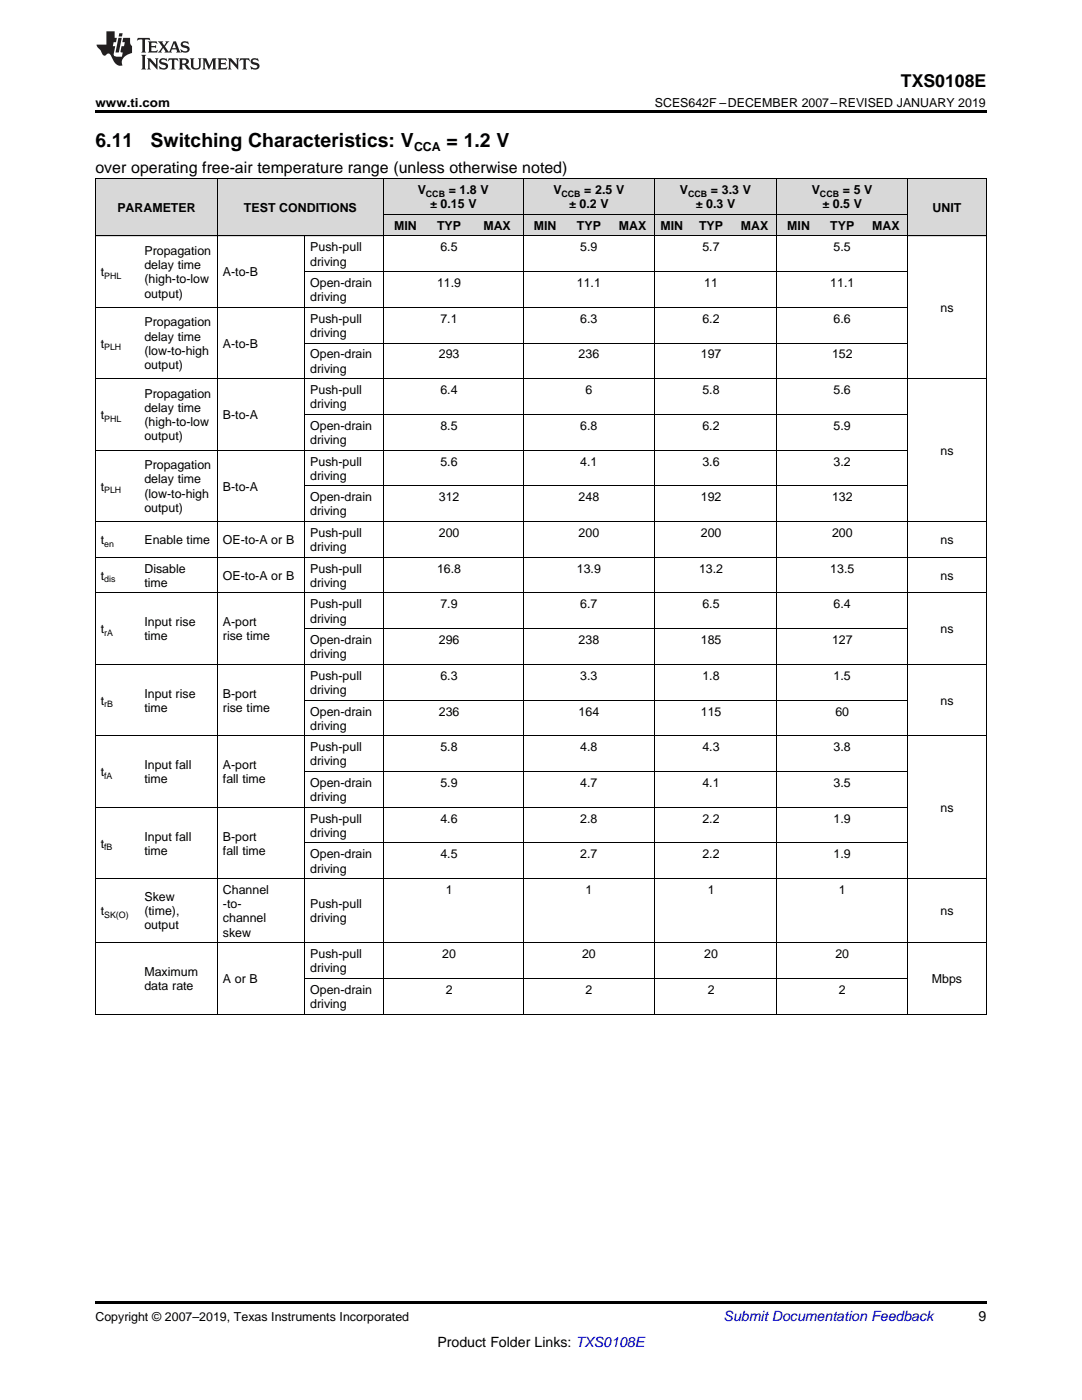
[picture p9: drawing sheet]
<svg xmlns="http://www.w3.org/2000/svg" width="216mm" height="279mm" viewBox="0 0 216 279" stroke-linecap="round" stroke-linejoin="round" font-family="sans-serif">
<g fill="#d8d8d8">
<path d="M19 35.7h8.8v11.4h-8.8z"/>
<path d="M27.8 35.7h15.6v11.4h-15.6z"/>
<path d="M43.4 35.7h5.2v11.4h-5.2z"/>
<path d="M48.6 35.7h12.3v11.4h-12.3z"/>
<path d="M60.9 35.7h15.7v11.4h-15.7z"/>
<path d="M181.2 35.7h15.6v11.4h-15.6z"/>
<path d="M76.6 42.8h8.7v4.3h-8.7z"/>
<path d="M85.3 42.8h8.7v4.3h-8.7z"/>
<path d="M94 42.8h10.5v4.3h-10.5z"/>
<path d="M104.5 42.8h8.7v4.3h-8.7z"/>
<path d="M113.2 42.8h8.7v4.3h-8.7z"/>
<path d="M121.9 42.8h8.7v4.3h-8.7z"/>
<path d="M130.6 42.8h6.9v4.3h-6.9z"/>
<path d="M137.5 42.8h8.8v4.3h-8.8z"/>
<path d="M146.3 42.8h8.7v4.3h-8.7z"/>
<path d="M155 42.8h8.7v4.3h-8.7z"/>
<path d="M163.7 42.8h8.7v4.3h-8.7z"/>
<path d="M172.4 42.8h8.8v4.3h-8.8z"/>
<path d="M76.6 35.7h8.7v7.1h-8.7z"/>
<path d="M85.3 35.7h8.7v7.1h-8.7z"/>
<path d="M94 35.7h10.5v7.1h-10.5z"/>
<path d="M104.5 35.7h8.7v7.1h-8.7z"/>
<path d="M113.2 35.7h8.7v7.1h-8.7z"/>
<path d="M121.9 35.7h8.7v7.1h-8.7z"/>
<path d="M130.6 35.7h6.9v7.1h-6.9z"/>
<path d="M137.5 35.7h8.8v7.1h-8.8z"/>
<path d="M146.3 35.7h8.7v7.1h-8.7z"/>
<path d="M155 35.7h8.7v7.1h-8.7z"/>
<path d="M163.7 35.7h8.7v7.1h-8.7z"/>
<path d="M172.4 35.7h8.8v7.1h-8.8z"/>
</g>
<g fill="#000">
<path d="M19 22h177.8v.5h-177.8zM19 202.4h.2zM43.3 202.4h.1zM48.5 202.4h.1zM60.7 202.4h.2zM76.4 202.4h.2zM85.2 202.4h.1zM93.9 202.4h.1zM104.4 202.4h.1zM121.8 202.4h.1zM130.5 202.4h.1zM137.4 202.4h.1z"/>
<path d="M146.2 202.4h.1zM154.9 202.4h.1zM163.6 202.4h.1zM172.3 202.4h.1zM181 202.4h.2zM196.7 202.4h.1zM19 259.7h177.8v.5h-177.8z"/>
</g>
<g fill="none" stroke="#000" stroke-width=".2">
<path d="M19 35.6h177.8M19.1 35.7v166.7M43.4 35.7v166.7M76.5 35.7v166.7M104.4 35.7v166.7M130.5 35.7v166.7M155 35.7v166.7M181.1 35.7v166.7M196.8 35.7v166.7M19 47.1h177.8M60.8 47.1v155.3M60.9 54.2h120.3"/>
<path d="M76.6 42.8h104.6M19 75.6h177.8M19 61.3h162.2M60.9 68.5h120.3M19 89.8h162.2M60.9 97h120.3M60.9 82.7h120.3M19 118.3h177.8M19 111.2h177.8M19 104.1h177.8M19 132.6h177.8M60.9 139.7h120.3"/>
<path d="M60.9 125.5h120.3M19 146.8h177.8M60.9 154h120.3M19 175.3h177.8M19 161.1h162.2M60.9 168.2h120.3M19 188.1h177.8M60.9 195.2h120.3M19 202.4h177.8"/>
</g>
<g fill="#231f20">
<path d="M27.5 7.6l-.1 .5 .4-.2h.6v.1v2.1l-.2 .4h1l-.3-.4v-2.1l.1-.1h.5l.5 .2-.2-.5zM29.5 8.3l.2 .3v1.5l-.2 .4h1.8l.2-.6a1.04 1.04 0 0 1-1.3 .2v-.7h.6l.3 .2v-.6l-.3 .2h-.6v-.6l.8-.1 .4 .3-.2-.5zM31.5 8.3l.9 1.1-.9 1.1h.8l-.2-.2 .5-.7 .4 .7-.2 .2h1.5l-.1-.2 .1-.4h.9l.1 .4-.2 .2h1l-.3-.3-.7-1.9h-.5l-.9 2-.8-1 .9-1h-.8l.1 .3-.3 .5-.4-.6 .2-.2zM34.7 8.6l.4 1h-.7zM36.3 8.4a.63 .63 0 0 0-.2 .7 .63 .63 0 0 0 .6 .4l.6 .2 .1 .2a.75 .75 0 0 1-.7 .4 .75 .75 0 0 1-.6-.5l.1 .7 .1-.1a1.11 1.11 0 0 0 1.5-.6 1.13 1.13 0 0 0-1.2-.8l-.1-.4a1.04 1.04 0 0 1 1.2 .2l-.2-.5-.1 .1-.5-.2zM28.2 10.9l.2 .4v2.2l-.2 .4h1l-.3-.4v-2.2l.3-.4zM29.3 11.6l.3 .4v1.5l-.3 .4h.8l-.2-.4v-1.3l1.5 1.7v-1.9l.2-.4h-.7l.2 .4v.9l-1.1-1.3zM32 11.8a.62 .62 0 0 0-.2 .7 .62 .62 0 0 0 .6 .4l.6 .1 .1 .3a.76 .76 0 0 1-.7 .3 .76 .76 0 0 1-.6-.4l.1 .7 .1-.1a1.11 1.11 0 0 0 1.5-.6 1.13 1.13 0 0 0-1.2-.8l-.1-.4a1.04 1.04 0 0 1 1.2 .2l-.2-.6-.1 .1-.5-.1zM33.7 11.6l-.2 .6a.61 .61 0 0 1 .8-.3v1.6l-.2 .4h.9l-.2-.4v-1.6a.63 .63 0 0 1 .8 .3l-.2-.6zM35.6 11.6l.3 .4v1.5l-.3 .4h1l-.2-.2v-.8l.5 .2a.76 .76 0 0 0 1.2 .7l-1-1a.58 .58 0 0 0 .6-.5 .58 .58 0 0 0-.5-.6zM36.4 11.9h.1a.45 .45 0 0 1 .5 .1 .45 .45 0 0 1 .1 .5l-.7 .2zM37.9 11.6l.2 .2a2.17 2.17 0 0 0 .3 1.9 .99 .99 0 0 0 1.6-.6v-1.1l.2-.4h-.7l.2 .2a1.92 1.92 0 0 1-.2 1.8 .6 .6 0 0 1-.9-.5v-1.1l.2-.4zM40.4 11.6l.2 .4v1.5l-.2 .4h.7l-.2-.4v-1.4l.8 1.8 .8-1.8v1.4l-.2 .4h.9l-.2-.4v-1.5l.2-.4h-.8l-.6 1.5-.6-1.5zM43.4 11.6l.2 .4v1.5l-.2 .4h1.8l.2-.6a1.04 1.04 0 0 1-1.3 .1v-.6h.5l.4 .2v-.6l-.4 .2h-.5v-.7h.8l.3 .3-.1-.6zM45.5 11.6l.2 .4v1.5l-.2 .4h.7l-.2-.4v-1.3l1.5 1.7v-1.9l.2-.4h-.7l.2 .4v.9l-1.1-1.3zM47.9 11.6l-.1 .6a.61 .61 0 0 1 .8-.3v1.6l-.3 .4h1l-.3-.4 .1-1.6a.63 .63 0 0 1 .7 .3l-.1-.6zM50.2 11.8a.62 .62 0 0 0-.2 .7 .62 .62 0 0 0 .6 .4l.6 .1 .2 .3a.76 .76 0 0 1-.8 .3 .76 .76 0 0 1-.6-.4l.1 .7 .2-.1a1.11 1.11 0 0 0 1.5-.6 1.13 1.13 0 0 0-1.3-.8l-.1-.4a1.04 1.04 0 0 1 1.2 .2l-.1-.6-.2 .1-.5-.1z"/>
<path d="M21.2 6.3v2.6h-1.9l.1 .4 .7 .9a.91 .91 0 0 0 1 .8 .56 .56 0 0 1 .5-.3 .56 .56 0 0 1 .5 .3l.4 .8a1.53 1.53 0 0 0 1.9 1.2 1.54 1.54 0 0 1 1-2.1l.9-.3v-1.4a1.52 1.52 0 0 1-.3-1.6h-1.4l-.2 .8h.5l-.2 .8h-.4l-.2 1v.2l.4 .1-.2 .8a1.93 1.93 0 0 1-1.6-.3l.3-1.8h-.5l.2-.8h.4l.2-.8h-.4v-1.3zM23.6 7.6l-.6 2.9h.7l.6-2.9zM23.8 6.6l-.1 .7h.6l.2-.7z"/>
</g>
<g font-size="3.9">
<text x="19" y="29.3">6.11</text>
<text x="30.1" y="29.3">Switching Characteristics: V</text>
<text x="89.1" y="29.3">= 1.2 V</text>
</g>
<text font-size="3.5" x="179.8" y="17.3">TXS0108E</text>
<text font-size="3.2" x="19" y="34.4">over operating free-air temperature range (unless otherwise noted)</text>
<text font-size="2.8" fill="#0000c8" x="144.4" y="263.6">Submit Documentation Feedback</text>
<g font-size="2.8">
<text x="195.3" y="263.6">9</text>
<text x="87.3" y="268.9">Product Folder Links: TXS0108E</text>
</g>
<g font-size="2.5">
<text x="19" y="21.4">www.ti.com</text>
<text x="130.7" y="21.4">SCES642F –DECEMBER 2007–REVISED JANUARY 2019</text>
<text x="82.6" y="30.1">CCA</text>
<text x="83.4" y="38.7">V</text>
<text x="85.8" y="41.6">± 0.15 V</text>
<text x="89.5" y="38.7">= 1.8 V</text>
<text x="110.4" y="38.7">V</text>
<text x="113.6" y="41.6">± 0.2 V</text>
<text x="116.6" y="38.7">= 2.5</text>
<text x="122.9" y="38.7">V</text>
<text x="135.7" y="38.7">V</text>
<text x="138.8" y="41.6">± 0.3 V</text>
<text x="141.9" y="38.7">= 3.3 V</text>
<text x="162" y="38.7">V</text>
<text x="164.1" y="41.6">± 0.5 V</text>
<text x="168.2" y="38.7">= 5</text>
<text x="172.5" y="38.7">V</text>
<text x="23.4" y="42.3">PARAMETER</text>
<text x="48.7" y="42.3">TEST CONDITIONS</text>
<text x="78.6" y="45.9">MIN</text>
<text x="87.2" y="45.9">TYP</text>
<text x="96.4" y="45.9">MAX</text>
<text x="106.5" y="45.9">MIN</text>
<text x="115.1" y="45.9">TYP</text>
<text x="123.5" y="45.9">MAX</text>
<text x="131.8" y="45.9">MIN</text>
<text x="139.5" y="45.9">TYP</text>
<text x="147.8" y="45.9">MAX</text>
<text x="157.1" y="45.9">MIN</text>
<text x="165.7" y="45.9">TYP</text>
<text x="174" y="45.9">MAX</text>
<text x="186.1" y="42.3">UNIT</text>
<text x="28.8" y="50.9">Propagation</text>
<text x="28.8" y="53.7">delay time</text>
<text x="61.9" y="50.2">Push-pull</text>
<text x="61.9" y="53">driving</text>
<text x="87.9" y="50.2">6.5</text>
<text x="115.8" y="50.2">5.9</text>
<text x="140.2" y="50.2">5.7</text>
<text x="166.3" y="50.2">5.5</text>
<text x="20.1" y="55.1">t</text>
<text x="28.8" y="56.6">(high-to-low</text>
<text x="28.8" y="59.4">output)</text>
<text x="44.5" y="55.1">A-to-B</text>
<text x="61.9" y="57.3">Open-drain</text>
<text x="87.2" y="57.3">11.9</text>
<text x="115.1" y="57.3">11.1</text>
<text x="140.5" y="57.3">11</text>
<text x="165.7" y="57.3">11.1</text>
<text x="28.8" y="65.2">Propagation</text>
<text x="61.9" y="60.1">driving</text>
<text x="61.9" y="64.4">Push-pull</text>
<text x="87.9" y="64.4">7.1</text>
<text x="115.8" y="64.4">6.3</text>
<text x="140.2" y="64.4">6.2</text>
<text x="166.3" y="64.4">6.6</text>
<text x="187.7" y="62.3">ns</text>
<text x="20.1" y="69.4">t</text>
<text x="28.8" y="68">delay time</text>
<text x="28.8" y="70.8">(low-to-high</text>
<text x="44.5" y="69.4">A-to-B</text>
<text x="61.9" y="67.2">driving</text>
<text x="61.9" y="71.5">Open-drain</text>
<text x="87.6" y="71.5">293</text>
<text x="115.5" y="71.5">236</text>
<text x="139.8" y="71.5">197</text>
<text x="166" y="71.5">152</text>
<text x="28.8" y="73.6">output)</text>
<text x="61.9" y="74.4">driving</text>
<text x="20.1" y="83.6">t</text>
<text x="28.8" y="79.4">Propagation</text>
<text x="28.8" y="82.2">delay time</text>
<text x="44.5" y="83.6">B-to-A</text>
<text x="61.9" y="78.7">Push-pull</text>
<text x="61.9" y="81.5">driving</text>
<text x="87.9" y="78.7">6.4</text>
<text x="116.8" y="78.7">6</text>
<text x="140.2" y="78.7">5.8</text>
<text x="166.3" y="78.7">5.6</text>
<text x="28.8" y="85.1">(high-to-low</text>
<text x="28.8" y="87.9">output)</text>
<text x="61.9" y="85.8">Open-drain</text>
<text x="61.9" y="88.6">driving</text>
<text x="87.9" y="85.8">8.5</text>
<text x="115.8" y="85.8">6.8</text>
<text x="140.2" y="85.8">6.2</text>
<text x="166.3" y="85.8">5.9</text>
<text x="28.8" y="93.7">Propagation</text>
<text x="61.9" y="92.9">Push-pull</text>
<text x="61.9" y="95.7">driving</text>
<text x="87.9" y="92.9">5.6</text>
<text x="115.8" y="92.9">4.1</text>
<text x="140.2" y="92.9">3.6</text>
<text x="166.3" y="92.9">3.2</text>
<text x="187.7" y="90.8">ns</text>
<text x="20.1" y="97.9">t</text>
<text x="28.8" y="96.5">delay time</text>
<text x="28.8" y="99.3">(low-to-high</text>
<text x="44.5" y="97.9">B-to-A</text>
<text x="61.9" y="100">Open-drain</text>
<text x="87.6" y="100">312</text>
<text x="115.5" y="100">248</text>
<text x="139.8" y="100">192</text>
<text x="166" y="100">132</text>
<text x="28.8" y="102.1">output)</text>
<text x="61.9" y="102.9">driving</text>
<text x="61.9" y="107.2">Push-pull</text>
<text x="87.6" y="107.2">200</text>
<text x="115.5" y="107.2">200</text>
<text x="139.8" y="107.2">200</text>
<text x="166" y="107.2">200</text>
<text x="20.1" y="108.6">t</text>
<text x="28.8" y="108.6">Enable time</text>
<text x="44.5" y="108.6">OE-to-A or B</text>
<text x="61.9" y="110">driving</text>
<text x="187.7" y="108.6">ns</text>
<text x="20.1" y="115.7">t</text>
<text x="28.8" y="114.3">Disable</text>
<text x="28.8" y="117.1">time</text>
<text x="44.5" y="115.7">OE-to-A or B</text>
<text x="61.9" y="114.3">Push-pull</text>
<text x="61.9" y="117.1">driving</text>
<text x="87.2" y="114.3">16.8</text>
<text x="115.1" y="114.3">13.9</text>
<text x="139.5" y="114.3">13.2</text>
<text x="165.7" y="114.3">13.5</text>
<text x="187.7" y="115.7">ns</text>
<text x="28.8" y="125">Input rise</text>
<text x="44.5" y="125">A-port</text>
<text x="61.9" y="121.4">Push-pull</text>
<text x="61.9" y="124.2">driving</text>
<text x="87.9" y="121.4">7.9</text>
<text x="115.8" y="121.4">6.7</text>
<text x="140.2" y="121.4">6.5</text>
<text x="166.3" y="121.4">6.4</text>
<text x="20.1" y="126.4">t</text>
<text x="28.8" y="127.8">time</text>
<text x="44.5" y="127.8">rise time</text>
<text x="61.9" y="128.6">Open-drain</text>
<text x="61.9" y="131.4">driving</text>
<text x="87.6" y="128.6">296</text>
<text x="115.5" y="128.6">238</text>
<text x="139.8" y="128.6">185</text>
<text x="166" y="128.6">127</text>
<text x="187.7" y="126.4">ns</text>
<text x="61.9" y="135.7">Push-pull</text>
<text x="87.9" y="135.7">6.3</text>
<text x="115.8" y="135.7">3.3</text>
<text x="140.2" y="135.7">1.8</text>
<text x="166.3" y="135.7">1.5</text>
<text x="20.1" y="140.7">t</text>
<text x="28.8" y="139.2">Input rise</text>
<text x="28.8" y="142.1">time</text>
<text x="44.5" y="139.2">B-port</text>
<text x="44.5" y="142.1">rise time</text>
<text x="61.9" y="138.5">driving</text>
<text x="61.9" y="142.8">Open-drain</text>
<text x="87.6" y="142.8">236</text>
<text x="115.5" y="142.8">164</text>
<text x="139.8" y="142.8">115</text>
<text x="166.7" y="142.8">60</text>
<text x="187.7" y="140.7">ns</text>
<text x="61.9" y="145.6">driving</text>
<text x="61.9" y="149.9">Push-pull</text>
<text x="87.9" y="149.9">5.8</text>
<text x="115.8" y="149.9">4.8</text>
<text x="140.2" y="149.9">4.3</text>
<text x="166.3" y="149.9">3.8</text>
<text x="20.1" y="154.9">t</text>
<text x="28.8" y="153.5">Input fall</text>
<text x="44.5" y="153.5">A-port</text>
<text x="61.9" y="152.8">driving</text>
<text x="28.8" y="156.3">time</text>
<text x="44.5" y="156.3">fall time</text>
<text x="61.9" y="157.1">Open-drain</text>
<text x="61.9" y="159.9">driving</text>
<text x="87.9" y="157.1">5.9</text>
<text x="115.8" y="157.1">4.7</text>
<text x="140.2" y="157.1">4.1</text>
<text x="166.3" y="157.1">3.5</text>
<text x="28.8" y="167.7">Input fall</text>
<text x="44.5" y="167.7">B-port</text>
<text x="61.9" y="164.2">Push-pull</text>
<text x="61.9" y="167">driving</text>
<text x="87.9" y="164.2">4.6</text>
<text x="115.8" y="164.2">2.8</text>
<text x="140.2" y="164.2">2.2</text>
<text x="166.3" y="164.2">1.9</text>
<text x="187.7" y="162">ns</text>
<text x="20.1" y="169.2">t</text>
<text x="28.8" y="170.6">time</text>
<text x="44.5" y="170.6">fall time</text>
<text x="61.9" y="171.3">Open-drain</text>
<text x="87.9" y="171.3">4.5</text>
<text x="115.8" y="171.3">2.7</text>
<text x="140.2" y="171.3">2.2</text>
<text x="166.3" y="171.3">1.9</text>
<text x="28.8" y="179.8">Skew</text>
<text x="44.5" y="178.4">Channel</text>
<text x="61.9" y="174.1">driving</text>
<text x="88.9" y="178.4">1</text>
<text x="116.8" y="178.4">1</text>
<text x="141.2" y="178.4">1</text>
<text x="167.4" y="178.4">1</text>
<text x="20.1" y="182.7">t</text>
<text x="28.8" y="182.7">(time),</text>
<text x="28.8" y="185.5">output</text>
<text x="44.5" y="181.3">-to-</text>
<text x="44.5" y="184.1">channel</text>
<text x="61.9" y="181.3">Push-pull</text>
<text x="61.9" y="184.1">driving</text>
<text x="187.7" y="182.7">ns</text>
<text x="44.5" y="186.9">skew</text>
<text x="61.9" y="191.2">Push-pull</text>
<text x="88.2" y="191.2">20</text>
<text x="116.1" y="191.2">20</text>
<text x="140.5" y="191.2">20</text>
<text x="166.7" y="191.2">20</text>
<text x="28.8" y="194.8">Maximum</text>
<text x="28.8" y="197.6">data rate</text>
<text x="44.5" y="196.2">A or B</text>
<text x="61.9" y="194">driving</text>
<text x="185.9" y="196.2">Mbps</text>
<text x="61.9" y="198.3">Open-drain</text>
<text x="61.9" y="201.2">driving</text>
<text x="88.9" y="198.3">2</text>
<text x="116.8" y="198.3">2</text>
<text x="141.2" y="198.3">2</text>
<text x="167.4" y="198.3">2</text>
<text x="19" y="263.6">Copyright © 2007–2019, Texas Instruments Incorporated</text>
</g>
<g font-size="1.8">
<text x="85" y="39.2">CCB</text>
<text x="112" y="39.2">CCB</text>
<text x="137.3" y="39.2">CCB</text>
<text x="163.6" y="39.2">CCB</text>
<text x="20.8" y="55.6">PHL</text>
<text x="20.8" y="69.9">PLH</text>
<text x="20.8" y="84.1">PHL</text>
<text x="20.8" y="98.4">PLH</text>
<text x="20.8" y="109.1">en</text>
<text x="20.8" y="116.2">dis</text>
<text x="20.8" y="126.9">rA</text>
<text x="20.8" y="141.1">rB</text>
<text x="20.8" y="155.4">fA</text>
<text x="20.8" y="169.7">fB</text>
<text x="20.8" y="183.2">SK(O)</text>
</g>
</svg>
